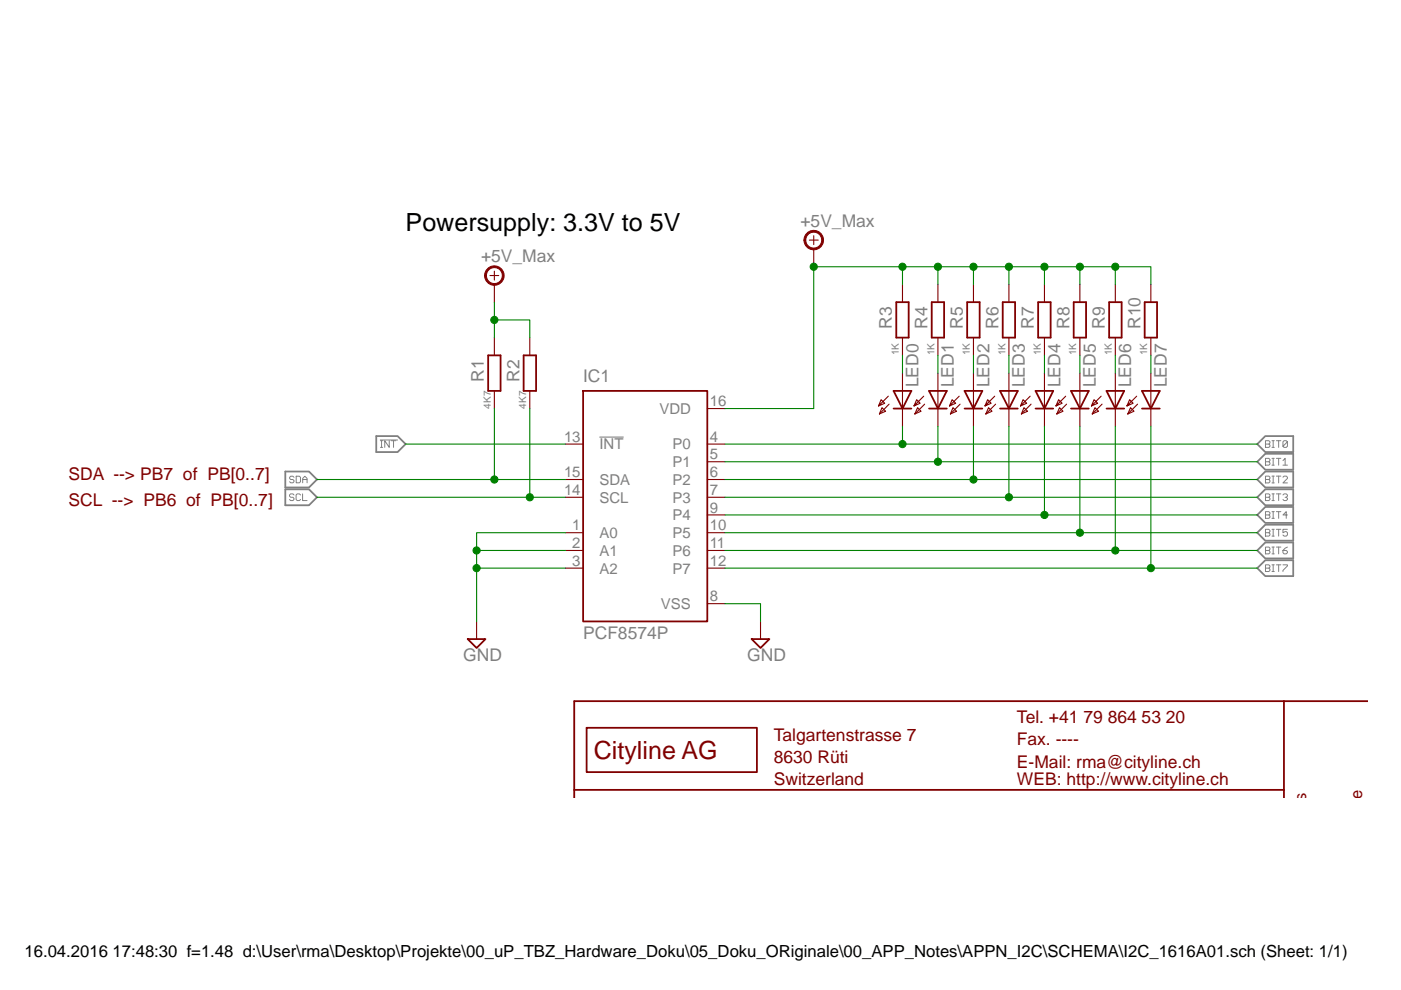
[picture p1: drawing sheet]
<svg xmlns="http://www.w3.org/2000/svg" width="297mm" height="210mm" viewBox="0 0 297 210" stroke-linecap="round" stroke-linejoin="round" font-family="sans-serif">
<path d="M127.1 92.7h5.1" fill="none" stroke="#808080" stroke-width=".23"/>
<path d="M79.8 92.5h4.5l1.7 1.7-1.7 1.7h-4.5zM266.6 94.2l1.7-1.7h5.9v3.4h-5.9zM266.6 97.9l1.7-1.7h5.9v3.4h-5.9zM60.5 100h5l1.7 1.7-1.7 1.7h-5zM60.5 103.8h5l1.7 1.7-1.7 1.7h-5zM266.6 101.7l1.7-1.7h5.9v3.4h-5.9zM266.6 105.5l1.7-1.7h5.9v3.4h-5.9zM266.6 109.2l1.7-1.7h5.9v3.4h-5.9zM266.6 113l1.7-1.7h5.9v3.4h-5.9zM266.6 116.8l1.7-1.7h5.9v3.3h-5.9zM266.6 120.5l1.7-1.7h5.9v3.4h-5.9z" fill="none" stroke="#808080" stroke-width=".38"/>
<g fill="none" stroke="#808080" stroke-width=".21">
<path d="M80.6 93.3h3.7M80.7 94.9h.4M80.7 93.5h.4M80.9 93.5v1.4M82.5 93.5v1.4l-.9-1.4v1.4M83 93.5h.9M83.4 93.5v1.4M268.3 93.5h.7l.3 .2-.3 .5 .3 .5-.3 .2h-.7zM268.3 97.2h.7l.3 .3-.3 .4 .3 .5-.3 .3h-.7zM268.3 94.2h.7M268.3 97.9h.7M269.7 94.9h.5"/>
<path d="M269.7 93.5h.5M269.7 98.7h.5M269.7 97.2h.5M269.9 93.5v1.4M269.9 97.2v1.5M270.6 93.5h1M270.6 97.2h1M271.1 93.5v1.4M271.1 97.2v1.5M272 97.7l.5-.5v1.5M272 98.7h1M273 93.7l-1 1 .2 .2h.5l.3-.2v-1l-.3-.2h-.5l-.2 .2v1"/>
<path d="M62.3 101.2l-.2-.2h-.5l-.2 .2 .2 .5h.5l.2 .2-.2 .5h-.5l-.2-.2M62.3 105l-.2-.2h-.5l-.2 .2 .2 .5h.5l.2 .2-.2 .5h-.5l-.2-.3M62.8 101h.7l.2 .2v1l-.2 .2h-.7zM63.7 105l-.2-.2h-.5l-.2 .2v.9l.2 .3h.5l.2-.3M64.2 104.8v1.4h.9M64.2 102.4v-.9l.4-.5 .5 .5v.9M64.2 101.7h.9M268.3 101h.7l.3 .2v.3l-.3 .2 .3 .5-.3 .2h-.7zM268.3 104.8h.7l.3 .2-.3 .5 .3 .4-.3 .3h-.7zM268.3 108.5h.7l.3 .3-.3 .4 .3 .5-.3 .2h-.7zM268.3 112.3h.7l.3 .2-.3 .5 .3 .2v.3l-.3 .2h-.7zM268.3 116h.7l.3 .3-.3 .5 .3 .4-.3 .3h-.7z"/>
<path d="M268.3 119.8h.7l.3 .2-.3 .5 .3 .5-.3 .2h-.7zM268.3 101.7h.7M268.3 105.5h.7M268.3 109.2h.7M268.3 113h.7M268.3 116.8h.7M269.7 102.4h.5M269.7 101h.5M269.7 106.2h.5M269.7 104.8h.5M269.7 109.9h.5M269.7 108.5h.5"/>
<path d="M269.7 113.7h.5M269.7 112.3h.5M269.7 117.5h.5M269.7 116h.5M269.7 119.8h.5M269.9 101v1.4M269.9 104.8v1.4M269.9 108.5v1.4M269.9 112.3v1.4M269.9 116v1.5M269.9 119.8v1.4M270.6 101h1"/>
<path d="M270.6 104.8h1M270.6 108.5h1M270.6 112.3h1M270.6 116h1M270.6 119.8h1M271.1 101v1.4M271.1 104.8v1.4M271.1 108.5v1.4M271.1 112.3v1.4M271.1 116v1.5M271.1 119.8v1.4M272 101.2l.2-.2h.5l.3 .2v.3l-1 .9h1"/>
<path d="M272 105l.2-.2h.5l.3 .2v.2l-.3 .3h-.2M272 119.8h1v.2l-1 1v.2M272.7 105.5l.3 .2v.2l-.3 .3h-.5l-.2-.3M273 112.3h-1v.7l.5-.2 .5 .2v.5l-.3 .2h-.5l-.2-.2M273 116l-.5 .3-.5 .5v.4l.2 .3h.5l.3-.3v-.2l-.3-.2h-.7M273 109.2h-1l.7-.7v1.4M268.3 120.5h.7M269.7 121.2h.5"/>
</g>
<path d="M123.6 82.9h26.4v48.9h-26.4z" fill="none" stroke="#800000" stroke-width=".38"/>
<g fill="none" stroke="#800000" stroke-width=".23">
<path d="M171.6 50.9h1.9M172.5 50v1.9M119.9 94.2h3.7M150 94.2h3.7M150 86.7h3.7M150 97.9h3.7M119.9 105.5h3.7M119.9 101.7h3.7M119.9 113h3.7M119.9 116.8h3.7M150 105.5h3.7M150 101.7h3.7"/>
<path d="M150 113h3.7M150 116.8h3.7M150 109.2h3.7M119.9 120.5h3.7M150 120.5h3.7M150 128h3.7"/>
</g>
<path d="M171 49.5a2.07 2.07 0 0 1 3.3 .4 2.07 2.07 0 0 1-1.2 3 2.07 2.07 0 0 1-2.6-2h.3a1.69 1.69 0 0 1 2.4-1.5 1.69 1.69 0 0 1 .4 2.8 1.69 1.69 0 0 1-2.7-.9l-.1-.4h-.3l.1-.8z" fill-rule="evenodd" fill="#800000"/>
<path d="M171 49.5a2.07 2.07 0 0 1 3.3 .4 2.07 2.07 0 0 1-1.2 3 2.07 2.07 0 0 1-2.6-2h.3a1.69 1.69 0 0 1 2.4-1.5 1.69 1.69 0 0 1 .4 2.8 1.69 1.69 0 0 1-2.7-.9l-.1-.4h-.3l.1-.8z" fill="none" stroke="#800000" stroke-width=".21"/>
<g fill="none" stroke="#800000" stroke-width=".23">
<path d="M103.9 58.4h1.8M104.8 57.5v1.9M172.5 52.8v3.8M104.8 71.6v3.8M112.3 71.6v3.8M191.3 79.1v11.3M191.3 60.3v3.8M191.3 71.6v3.8M198.9 79.1v11.3M198.9 60.3v3.8M198.9 71.6v3.8M206.4 79.1v11.3"/>
<path d="M206.4 60.3v3.8M206.4 71.6v3.8M213.9 79.1v11.3M213.9 60.3v3.8M213.9 71.6v3.8M221.4 79.1v11.3M221.4 60.3v3.8M221.4 71.6v3.8M229 79.1v11.3M229 60.3v3.8M229 71.6v3.8M236.5 79.1v11.3"/>
<path d="M236.5 60.3v3.8M236.5 71.6v3.8M244 79.1v11.3M244 60.3v3.8M244 71.6v3.8M104.8 82.9v3.8M112.3 82.9v3.8M187 86.5l.8 .7-1.3 .6zM188.3 84l-2 2.1 1.3-.6-.8-.7-.5 1.3M188.5 85.7l-2 2.1M194.5 86.5l.8 .7-1.3 .6zM195.9 84l-2.1 2.1 1.3-.6-.8-.7-.5 1.3"/>
<path d="M196 85.7l-2 2.1M202.1 86.5l.7 .7-1.3 .6zM203.4 84l-2.1 2.1 1.3-.6-.7-.7-.6 1.3M203.6 85.7l-2.1 2.1M209.6 86.5l.7 .7-1.3 .6zM210.9 84l-2.1 2.1 1.3-.6-.7-.7-.6 1.3M211.1 85.7l-2.1 2.1M217.1 86.5l.8 .7-1.3 .6zM218.4 84l-2 2.1 1.3-.6-.8-.7-.5 1.3M218.6 85.7l-2 2.1M224.6 86.5l.8 .7-1.3 .6zM226 84l-2.1 2.1 1.3-.6-.8-.7-.5 1.3"/>
<path d="M226.1 85.7l-2 2.1M232.2 86.5l.7 .7-1.3 .6zM233.5 84l-2.1 2.1 1.3-.6-.7-.7-.6 1.3M233.7 85.7l-2.1 2.1M239.7 86.5l.7 .7-1.3 .6zM241 84l-2.1 2.1 1.3-.6-.7-.7-.6 1.3M241.2 85.7l-2.1 2.1M101 131.8v3.8M161.2 131.8v3.8"/>
</g>
<g fill="none" stroke="#800000" stroke-width=".38">
<path d="M103.5 75.4h2.6v7.5h-2.6zM111 75.4h2.7v7.5h-2.7zM190 64.1h2.7v7.5h-2.7zM197.5 64.1h2.7v7.5h-2.7zM205.1 64.1h2.6v7.5h-2.6zM212.6 64.1h2.6v7.5h-2.6zM220.1 64.1h2.7v7.5h-2.7zM227.6 64.1h2.7v7.5h-2.7zM235.2 64.1h2.6v7.5h-2.6zM242.7 64.1h2.6v7.5h-2.6zM189.5 82.9h3.7l-1.9 3.8zM189.5 86.7h3.7"/>
<path d="M197 82.9h3.7l-1.8 3.8zM197 86.7h3.7M204.5 82.9h3.8l-1.9 3.8zM204.5 86.7h3.8M212 82.9h3.8l-1.9 3.8zM212 86.7h3.8M219.6 82.9h3.7l-1.9 3.8zM219.6 86.7h3.7M227.1 82.9h3.7l-1.8 3.8zM227.1 86.7h3.7M234.6 82.9h3.8l-1.9 3.8zM234.6 86.7h3.8"/>
<path d="M242.1 82.9h3.8l-1.9 3.8zM242.1 86.7h3.8M99.2 135.6h3.7l-1.9 1.8zM159.4 135.6h3.7l-1.9 1.8z"/>
</g>
<path d="M103.3 57a2.07 2.07 0 0 1 3.3 .4 2.07 2.07 0 0 1-1.3 3.1 2.07 2.07 0 0 1-2.6-2.1h.4a1.69 1.69 0 0 1 2.4-1.5 1.69 1.69 0 0 1 .4 2.8 1.69 1.69 0 0 1-2.7-.9l-.1-.4h-.4l.2-.8z" fill-rule="evenodd" fill="#800000"/>
<path d="M103.3 57a2.07 2.07 0 0 1 3.3 .4 2.07 2.07 0 0 1-1.3 3.1 2.07 2.07 0 0 1-2.6-2.1h.4a1.69 1.69 0 0 1 2.4-1.5 1.69 1.69 0 0 1 .4 2.8 1.69 1.69 0 0 1-2.7-.9l-.1-.4h-.4l.2-.8z" fill="none" stroke="#800000" stroke-width=".21"/>
<path d="M104.8 60.3v3.8" fill="none" stroke="#800000" stroke-width=".23"/>
<path d="M124.4 154.4h36.1v9.4h-36.1zM272.2 148.7v20.4M290.1 148.7h-168.4v20.4M121.7 167.5h150.5" fill="none" stroke="#800000" stroke-width=".38"/>
<path d="M101 116.8h18.9M119.9 113h-18.9v18.8M153.7 128h7.5v3.8" fill="none" stroke="#008000" stroke-width=".23"/>
<circle cx="101" cy="116.8" r=".76" fill="#008000"/>
<circle cx="101" cy="116.8" r=".76" fill="none" stroke="#008000" stroke-width=".21"/>
<path d="M101 120.5h18.9" fill="none" stroke="#008000" stroke-width=".23"/>
<circle cx="101" cy="120.5" r=".76" fill="#008000"/>
<circle cx="101" cy="120.5" r=".76" fill="none" stroke="#008000" stroke-width=".21"/>
<path d="M172.5 56.6v30.1h-18.8M236.5 56.6h7.5v3.7" fill="none" stroke="#008000" stroke-width=".23"/>
<circle cx="172.5" cy="56.6" r=".76" fill="#008000"/>
<circle cx="172.5" cy="56.6" r=".76" fill="none" stroke="#008000" stroke-width=".21"/>
<path d="M172.5 56.6h64v3.7" fill="none" stroke="#008000" stroke-width=".23"/>
<circle cx="236.5" cy="56.6" r=".76" fill="#008000"/>
<circle cx="236.5" cy="56.6" r=".76" fill="none" stroke="#008000" stroke-width=".21"/>
<path d="M229 56.6v3.7" fill="none" stroke="#008000" stroke-width=".23"/>
<circle cx="229" cy="56.6" r=".76" fill="#008000"/>
<circle cx="229" cy="56.6" r=".76" fill="none" stroke="#008000" stroke-width=".21"/>
<path d="M221.4 56.6v3.7" fill="none" stroke="#008000" stroke-width=".23"/>
<circle cx="221.4" cy="56.6" r=".76" fill="#008000"/>
<circle cx="221.4" cy="56.6" r=".76" fill="none" stroke="#008000" stroke-width=".21"/>
<path d="M213.9 56.6v3.7" fill="none" stroke="#008000" stroke-width=".23"/>
<circle cx="213.9" cy="56.6" r=".76" fill="#008000"/>
<circle cx="213.9" cy="56.6" r=".76" fill="none" stroke="#008000" stroke-width=".21"/>
<path d="M206.4 56.6v3.7" fill="none" stroke="#008000" stroke-width=".23"/>
<circle cx="206.4" cy="56.6" r=".76" fill="#008000"/>
<circle cx="206.4" cy="56.6" r=".76" fill="none" stroke="#008000" stroke-width=".21"/>
<path d="M198.9 56.6v3.7" fill="none" stroke="#008000" stroke-width=".23"/>
<circle cx="198.9" cy="56.6" r=".76" fill="#008000"/>
<circle cx="198.9" cy="56.6" r=".76" fill="none" stroke="#008000" stroke-width=".21"/>
<path d="M191.3 56.6v3.7" fill="none" stroke="#008000" stroke-width=".23"/>
<circle cx="191.3" cy="56.6" r=".76" fill="#008000"/>
<circle cx="191.3" cy="56.6" r=".76" fill="none" stroke="#008000" stroke-width=".21"/>
<path d="M104.8 67.9h7.5v3.7M104.8 64.1v7.5" fill="none" stroke="#008000" stroke-width=".23"/>
<circle cx="104.8" cy="67.9" r=".76" fill="#008000"/>
<circle cx="104.8" cy="67.9" r=".76" fill="none" stroke="#008000" stroke-width=".21"/>
<path d="M86 94.2h33.9M104.8 86.7v15M67.2 101.7h52.7" fill="none" stroke="#008000" stroke-width=".23"/>
<circle cx="104.8" cy="101.7" r=".76" fill="#008000"/>
<circle cx="104.8" cy="101.7" r=".76" fill="none" stroke="#008000" stroke-width=".21"/>
<path d="M112.3 86.7v18.8M67.2 105.5h52.7" fill="none" stroke="#008000" stroke-width=".23"/>
<circle cx="112.3" cy="105.5" r=".76" fill="#008000"/>
<circle cx="112.3" cy="105.5" r=".76" fill="none" stroke="#008000" stroke-width=".21"/>
<path d="M191.3 75.4v3.7M198.9 75.4v3.7M206.4 75.4v3.7M213.9 75.4v3.7M221.4 75.4v3.7M229 75.4v3.7M236.5 75.4v3.7M244 75.4v3.7M153.7 94.2h112.9M191.3 90.4v3.8" fill="none" stroke="#008000" stroke-width=".23"/>
<circle cx="191.3" cy="94.2" r=".76" fill="#008000"/>
<circle cx="191.3" cy="94.2" r=".76" fill="none" stroke="#008000" stroke-width=".21"/>
<path d="M153.7 97.9h112.9M198.9 90.4v7.5" fill="none" stroke="#008000" stroke-width=".23"/>
<circle cx="198.9" cy="97.9" r=".76" fill="#008000"/>
<circle cx="198.9" cy="97.9" r=".76" fill="none" stroke="#008000" stroke-width=".21"/>
<path d="M206.4 90.4v11.3M153.7 101.7h112.9" fill="none" stroke="#008000" stroke-width=".23"/>
<circle cx="206.4" cy="101.7" r=".76" fill="#008000"/>
<circle cx="206.4" cy="101.7" r=".76" fill="none" stroke="#008000" stroke-width=".21"/>
<path d="M213.9 90.4v15.1M153.7 105.5h112.9" fill="none" stroke="#008000" stroke-width=".23"/>
<circle cx="213.9" cy="105.5" r=".76" fill="#008000"/>
<circle cx="213.9" cy="105.5" r=".76" fill="none" stroke="#008000" stroke-width=".21"/>
<path d="M221.4 90.4v18.8M153.7 109.2h112.9" fill="none" stroke="#008000" stroke-width=".23"/>
<circle cx="221.4" cy="109.2" r=".76" fill="#008000"/>
<circle cx="221.4" cy="109.2" r=".76" fill="none" stroke="#008000" stroke-width=".21"/>
<path d="M229 90.4v22.6M153.7 113h112.9" fill="none" stroke="#008000" stroke-width=".23"/>
<circle cx="229" cy="113" r=".76" fill="#008000"/>
<circle cx="229" cy="113" r=".76" fill="none" stroke="#008000" stroke-width=".21"/>
<path d="M236.5 90.4v26.4M153.7 116.8h112.9" fill="none" stroke="#008000" stroke-width=".23"/>
<circle cx="236.5" cy="116.8" r=".76" fill="#008000"/>
<circle cx="236.5" cy="116.8" r=".76" fill="none" stroke="#008000" stroke-width=".21"/>
<path d="M244 90.4v30.1M153.7 120.5h112.9" fill="none" stroke="#008000" stroke-width=".23"/>
<circle cx="244" cy="120.5" r=".76" fill="#008000"/>
<circle cx="244" cy="120.5" r=".76" fill="none" stroke="#008000" stroke-width=".21"/>
<text font-size="5.3" x="86" y="49">Powersupply: 3.3V to 5V</text>
<text font-size="5.3" fill="#800000" x="125.9" y="161">Cityline AG</text>
<g font-size="3.7" fill="#808080">
<text x="169.7" y="48.1">+5V_Max</text>
<text x="102" y="55.6">+5V_Max</text>
<text x="189.1" y="69.7" transform="rotate(-90 189.1 69.7)">R3</text>
<text x="196.6" y="69.7" transform="rotate(-90 196.6 69.7)">R4</text>
<text x="204.2" y="69.7" transform="rotate(-90 204.2 69.7)">R5</text>
<text x="211.7" y="69.7" transform="rotate(-90 211.7 69.7)">R6</text>
<text x="219.2" y="69.7" transform="rotate(-90 219.2 69.7)">R7</text>
<text x="226.7" y="69.7" transform="rotate(-90 226.7 69.7)">R8</text>
<text x="234.3" y="69.7" transform="rotate(-90 234.3 69.7)">R9</text>
<text x="241.8" y="69.7" transform="rotate(-90 241.8 69.7)">R10</text>
<text x="102.6" y="81" transform="rotate(-90 102.6 81)">R1</text>
<text x="110.1" y="81" transform="rotate(-90 110.1 81)">R2</text>
<text x="123.6" y="81">IC1</text>
<text x="194.7" y="82.1" transform="rotate(-90 194.7 82.1)">LED0</text>
<text x="202.2" y="82.1" transform="rotate(-90 202.2 82.1)">LED1</text>
<text x="209.8" y="82.1" transform="rotate(-90 209.8 82.1)">LED2</text>
<text x="217.3" y="82.1" transform="rotate(-90 217.3 82.1)">LED3</text>
<text x="224.8" y="82.1" transform="rotate(-90 224.8 82.1)">LED4</text>
<text x="232.3" y="82.1" transform="rotate(-90 232.3 82.1)">LED5</text>
<text x="239.9" y="82.1" transform="rotate(-90 239.9 82.1)">LED6</text>
<text x="247.4" y="82.1" transform="rotate(-90 247.4 82.1)">LED7</text>
<text x="123.6" y="135.6">PCF8574P</text>
<text x="98.2" y="140.3">GND</text>
<text x="158.4" y="140.3">GND</text>
</g>
<g font-size="3.7" fill="#800000">
<text x="14.5" y="101.7">SDA --&gt; PB7 of PB[0..7]</text>
<text x="14.5" y="107.4">SCL --&gt; PB6 of PB[0..7]</text>
<text x="215.6" y="153.4">Tel. +41 79 864 53 20</text>
<text x="164.1" y="157.2">Talgartenstrasse 7</text>
<text x="164.1" y="161.9">8630 Rüti</text>
<text x="215.6" y="158.1">Fax. ----</text>
<text x="164.1" y="166.6">Switzerland</text>
<text x="215.6" y="162.8">E-Mail: rma@cityline.ch</text>
<text x="215.6" y="166.6">WEB: http://www.cityline.ch</text>
</g>
<g font-size="3.5" fill="#800000">
<text x="276.9" y="169.8" transform="rotate(-90 276.9 169.8)">s</text>
<text x="288.8" y="169.4" transform="rotate(-90 288.8 169.4)">e</text>
</g>
<text font-size="3.5" x="5.2" y="203">16.04.2016 17:48:30 f=1.48 d:\User\rma\Desktop\Projekte\00_uP_TBZ_Hardware_Doku\05_Doku_ORiginale\00_APP_Notes\APPN_I2C\SCHEMA\I2C_1616A01.sch (Sheet: 1/1)</text>
<g font-size="3.2" fill="#808080">
<text x="139.8" y="87.8">VDD</text>
<text x="150.5" y="86.1">16</text>
<text x="119.6" y="93.7">13</text>
<text x="127.1" y="95.3">INT</text>
<text x="142.6" y="95.3">P0</text>
<text x="150.5" y="93.7">4</text>
<text x="119.6" y="101.2">15</text>
<text x="142.6" y="99.1">P1</text>
<text x="150.5" y="97.4">5</text>
<text x="150.5" y="101.2">6</text>
<text x="119.6" y="104.9">14</text>
<text x="127.1" y="106.6">SCL</text>
<text x="127.1" y="102.8">SDA</text>
<text x="142.6" y="102.8">P2</text>
<text x="142.6" y="106.6">P3</text>
<text x="150.5" y="104.9">7</text>
<text x="121.3" y="112.5">1</text>
<text x="142.6" y="110.4">P4</text>
<text x="150.5" y="108.7">9</text>
<text x="150.5" y="112.5">10</text>
<text x="121.3" y="116.2">2</text>
<text x="121.3" y="120">3</text>
<text x="127.1" y="114.1">A0</text>
<text x="127.1" y="117.9">A1</text>
<text x="142.6" y="114.1">P5</text>
<text x="142.6" y="117.9">P6</text>
<text x="150.5" y="116.2">11</text>
<text x="150.5" y="120">12</text>
<text x="127.1" y="121.6">A2</text>
<text x="142.6" y="121.6">P7</text>
<text x="140.1" y="129.2">VSS</text>
<text x="150.5" y="127.5">8</text>
</g>
<g font-size="2.1" fill="#808080">
<text x="190.6" y="75.4" transform="rotate(-90 190.6 75.4)">1K</text>
<text x="198.1" y="75.4" transform="rotate(-90 198.1 75.4)">1K</text>
<text x="205.6" y="75.4" transform="rotate(-90 205.6 75.4)">1K</text>
<text x="213.2" y="75.4" transform="rotate(-90 213.2 75.4)">1K</text>
<text x="220.7" y="75.4" transform="rotate(-90 220.7 75.4)">1K</text>
<text x="228.2" y="75.4" transform="rotate(-90 228.2 75.4)">1K</text>
<text x="235.7" y="75.4" transform="rotate(-90 235.7 75.4)">1K</text>
<text x="243.2" y="75.4" transform="rotate(-90 243.2 75.4)">1K</text>
<text x="104.1" y="86.7" transform="rotate(-90 104.1 86.7)">4K7</text>
<text x="111.6" y="86.7" transform="rotate(-90 111.6 86.7)">4K7</text>
</g>
</svg>
